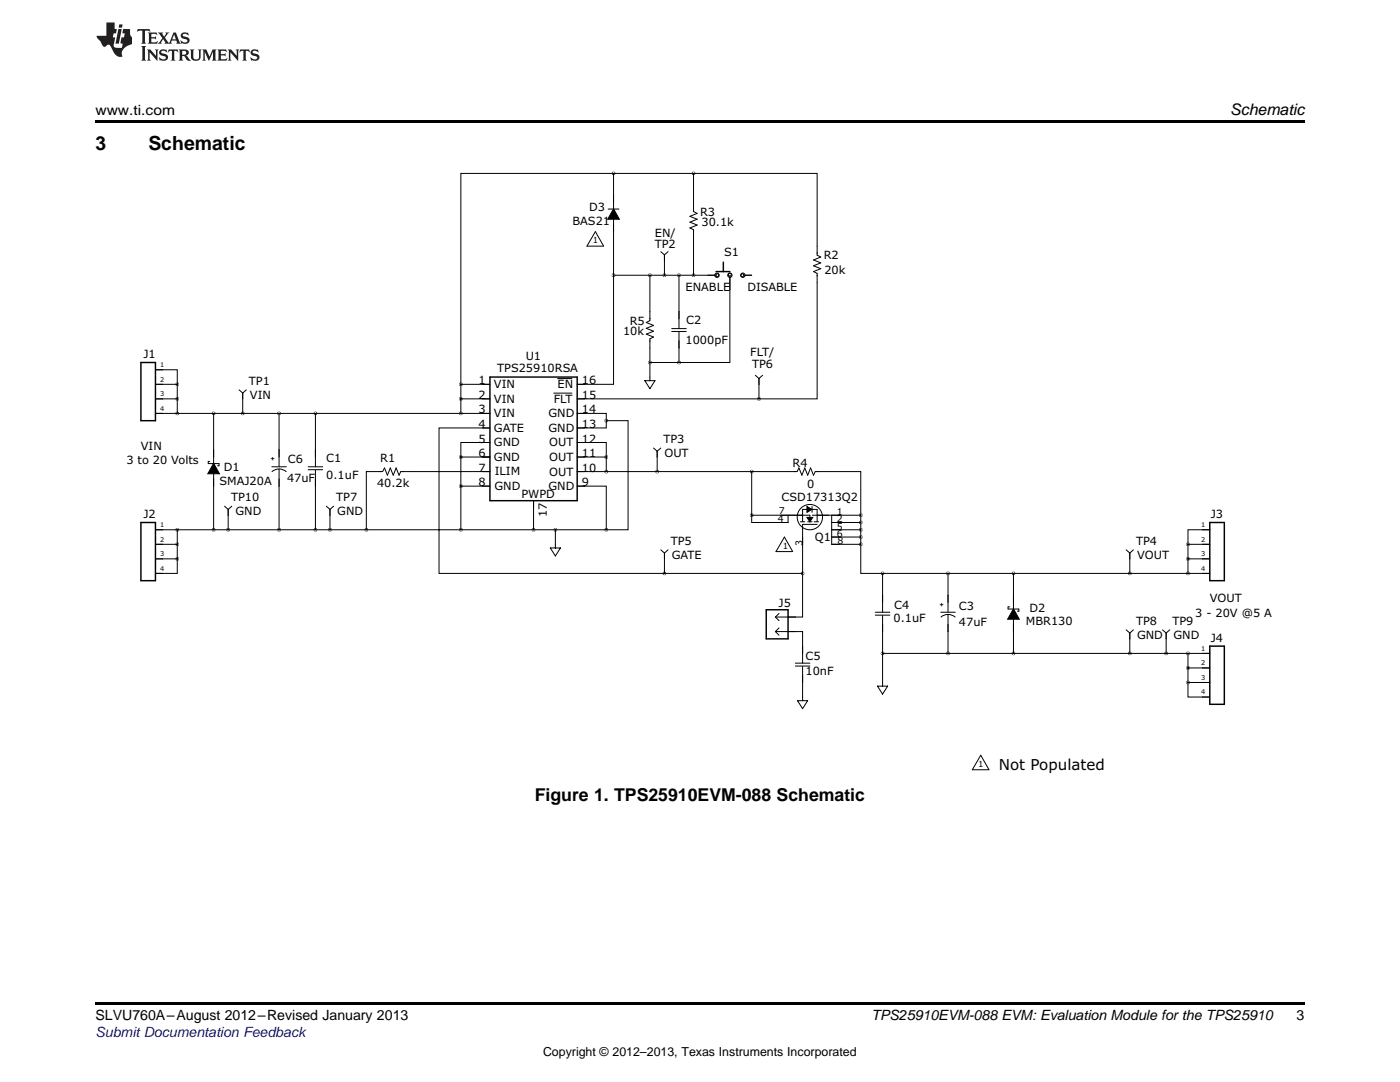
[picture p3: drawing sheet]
<svg xmlns="http://www.w3.org/2000/svg" width="279mm" height="216mm" viewBox="0 0 279 216" stroke-linecap="round" stroke-linejoin="round" font-family="sans-serif">
<g fill="#000">
<path d="M19 24h241.3v.6h-241.3zM122.4 41.7l1.2 2h-2.3zM42.6 92.4l1.2 2.1h-2.3zM161 103.2h1.2l-.6 .9zM161 101.1l1.1 .5-1.1 .6zM202.3 121.5l1.1 2.1h-2.3zM19 200h241.3v.6h-241.3z"/>
<path d="M91.9 79.6a.05 .05 0 0 0 .1 0 .05 .05 0 0 0-.1 0zM91.9 91.2a.05 .05 0 0 0 .1 0 .05 .05 0 0 0-.1 0zM91.9 97a.05 .05 0 0 0 .1 0 .05 .05 0 0 0-.1 0zM110.8 105.7a.05 .05 0 0 0 .1 0 .05 .05 0 0 0-.1 0zM91.9 105.7a.05 .05 0 0 0 .1 0 .05 .05 0 0 0-.1 0zM176.1 114.4a.05 .05 0 0 0 .1 0 .05 .05 0 0 0-.1 0zM176.1 130.4a.05 .05 0 0 0 .1 0 .05 .05 0 0 0-.1 0zM91.9 82.5a.05 .05 0 0 0 .1 0 .05 .05 0 0 0-.1 0zM42.6 105.7a.05 .05 0 0 0 .1 0 .05 .05 0 0 0-.1 0zM62.9 105.7a.05 .05 0 0 0 .1 0 .05 .05 0 0 0-.1 0zM62.9 82.5a.05 .05 0 0 0 .1 0 .05 .05 0 0 0-.1 0zM42.6 82.5a.05 .05 0 0 0 .1 0 .05 .05 0 0 0-.1 0zM202.2 114.4a.05 .05 0 0 0 .1 0 .05 .05 0 0 0-.1 0zM202.2 130.4a.05 .05 0 0 0 .1 0 .05 .05 0 0 0-.1 0zM48.4 82.5a.05 .05 0 0 0 .1 0 .05 .05 0 0 0-.1 0zM232.7 130.4a.05 .05 0 0 0 .1 0 .05 .05 0 0 0-.1 0zM45.5 105.7a.05 .05 0 0 0 .1 0 .05 .05 0 0 0-.1 0zM65.8 105.7a.05 .05 0 0 0 .1 0 .05 .05 0 0 0-.1 0zM91.9 76.7a.05 .05 0 0 0 .1 0 .05 .05 0 0 0-.1 0zM131.1 94.1a.05 .05 0 0 0 .1 0 .05 .05 0 0 0-.1 0zM151.4 79.6a.05 .05 0 0 0 .1 0 .05 .05 0 0 0-.1 0zM122.4 34.6a.05 .05 0 0 0 .1 0 .05 .05 0 0 0-.1 0zM122.4 54.9a.05 .05 0 0 0 .1 0 .05 .05 0 0 0-.1 0z"/>
</g>
<g fill="none" stroke="#000" stroke-width=".2">
<path d="M122.4 34.6h-30.4v42.1M122.4 34.6v20.3M122.4 34.6h16M138.4 34.6h24.7v16.3l.7 .4-1.4 .6 1.4 .6-1.4 .5 1.4 .6-1.4 .6 .7 .3v25.1h-11.6M138.4 34.6v7.6l.7 .4-1.4 .6 1.4 .5-1.4 .6 1.4 .6-1.4 .6 .7 .3v9.1M120.4 49.1h-3.3l1.7-2.9 1.7 2.9M121.4 41.7h2.1M122.4 41.7l1.2 2h-2.3zM122.4 54.9v21.8h-7.2M122.4 54.9h20.5M129.7 54.9v9.1l-.7 .4 1.4 .5-1.4 .6 1.4 .6-1.4 .6 1.4 .6-.7 .3v8.4M131.9 50.2l.7 .7"/>
<path d="M132.6 50.9v4M133.3 50.2l-.7 .7M135.5 54.9v10.7M145.7 55.1v17.2h-10.2M148.4 54.9h1.6M31 73.8h4.4v2.9M31 79.6h4.4M31 76.7h4.4M35.4 76.7v5.8M47.7 77.8l.7 .6M48.4 78.4v4.1M49.2 77.8l-.8 .6"/>
<path d="M92 79.6h5.8M92 76.7h5.8M92 76.7v5.8M110.5 78.4h3.6M111.3 75.5h2.8M115.2 79.6h36.3M128.7 76h2l-1 1.6zM129.7 72.3h5.8M134.1 65.6h2.9M134.1 66.2h2.9M135.5 66.2v6.1M150.7 74.9l.8 .6"/>
<path d="M151.5 75.5v4.1M152.2 74.9l-.7 .6M31 82.5h66.8M41.8 92.1h-.2v.4h2.1v.4h-.3M42.6 92.4l1.2 2.1h-2.3zM42.6 82.5v23.2M54.2 93.1h2.9M54.3 94.1a2.15 2.15 0 0 1 2.8 0M55.7 82.5v10.6M55.7 93.5v12.2M61.5 93.1h2.9M61.5 93.7h2.9"/>
<path d="M62.9 82.5v10.6M62.9 93.8v11.9M92 91.2h5.8M92 97h5.8M92 91.2v14.5M97.8 88.3h-5.8v2.9M97.8 94.1h-17.8l-.4 .7-.5-1.4-.6 1.4-.6-1.4-.6 1.4-.6-1.4-.3 .7h-3.3v11.6M97.8 85.4h-10.2v29h45M106.5 99.9v5.8M115.2 88.3h5.8v2.9M115.2 82.5h5.8v1.4M115.2 97h5.8v8.7"/>
<path d="M115.2 94.1h43.9l.3-.7 .6 1.4 .6-1.4 .6 1.4 .6-1.4 .6 1.4 .3-.7h9.1v8.7M115.2 91.2h5.8M121 83.9v1.5h-5.8M121 83.9h4.3v21.8h-4.3M121 91.2v2.9M130.4 89.4l.8 .6M131.2 90v4.1M131.9 89.4l-.7 .6M150 94.1v8.7M31 111.5h4.4M31 105.7h90M31 108.6h4.4"/>
<path d="M35.4 111.5v2.9h-4.4M35.4 105.7v5.8M44.8 101l.7 .6M45.5 101.6v4.1M46.3 101l-.8 .6M65.1 101l.8 .6M65.9 101.6v4.1M66.6 101l-.7 .6M109.8 109.3h2.1l-1.1 1.6zM110.8 105.7v3.6M131.9 109.7l.7 .7M132.6 114.4h27.6"/>
<path d="M132.6 110.4v4M133.3 109.7l-.7 .7M150 102.8v1.5h7.3v-1.5M150 102.8h11.6v1.3M158.1 110.1h-3.2l1.6-2.9 1.7 2.9M159.7 104.1h.9M160.2 114.4v8.7h-5.5M161 103.2h1.2l-.6 .9zM161 101.1l1.1 .5-1.1 .6zM161 101.6h-.8v2.5M161.2 104.1h.9M162.1 101.6h1v2.5"/>
<path d="M162.1 101.1v1.1M162.1 102.8h9.7M162.5 104.1h.9M163.1 104.6h-2.9v9.8M166 105.7h5.8M166 102.8v5.8h5.8M166 104.3h5.8M166 107.2h5.8M171.8 108.6v5.8h4.3M171.8 102.8v5.8M176.1 114.4h65.3M176.1 114.4v7.8"/>
<path d="M189.2 114.4v7.8M202.3 114.4v16M224.8 109.7l.7 .7M225.5 110.4v4M226.2 109.7l-.7 .7M237.1 111.5h4.3M237.1 108.6h4.3M237.1 108.6v5.8M241.4 105.7h-4.3v2.9M154.7 126h5.5v6.3M154.7 123.1l.8 .7M154.7 126l.8 .8"/>
<path d="M155.5 122.4l-.8 .7M155.5 125.3l-.8 .7M158.7 132.3h2.9M158.7 132.9h2.9M159.2 139.8h2l-1 1.6zM160.2 133v6.8M174.7 122.2h2.9M174.7 122.7h2.9M175.1 136.9h2.1l-1.1 1.6zM176.1 122.8v14.1M176.1 130.4h65.3M187.7 122.2h2.9"/>
<path d="M187.8 123.1a2.15 2.15 0 0 1 2.8 0M189.2 122.6v7.8M201.5 121.1h-.3v.4h2.1v.5h-.3M202.3 121.5l1.1 2.1h-2.3zM224.8 125.7l.7 .6M225.5 126.3v4.1M226.2 125.7l-.7 .6M232 125.7l.7 .6M232.7 126.3v4.1M233.5 125.7l-.8 .6M237.1 136.2v2.9h4.3M237.1 136.2h4.3"/>
<path d="M237.1 133.3h4.3M237.1 130.4v5.8M197.3 153.6h-3.3l1.7-2.9 1.7 2.9"/>
<circle cx="143.1" cy="54.9" r=".44"/>
<circle cx="143.2" cy="54.9" r=".29"/>
<circle cx="145.7" cy="54.9" r=".44"/>
<circle cx="145.7" cy="54.8" r=".29"/>
<circle cx="148.2" cy="54.9" r=".29"/>
<circle cx="148.2" cy="54.9" r=".44"/>
<circle cx="161.6" cy="103.2" r="2.52"/>
</g>
<path d="M142.9 54.2h2.8M144.4 52.3v1.9M28.1 72.3h2.9v11.6h-2.9zM97.8 75.2h17.4v24.7h-17.4zM28.1 104.3h2.9v11.6h-2.9zM160.2 102.8h.1M241.4 104.3h2.9v11.6h-2.9zM152.9 121.7h4.4v5.8h-4.4zM241.4 128.9h2.9v11.6h-2.9z" fill="none" stroke="#000" stroke-width=".29"/>
<g fill="none" stroke="#000" stroke-width=".65">
<circle cx="122.4" cy="34.6" r=".02"/>
<circle cx="138.4" cy="34.6" r=".02"/>
<circle cx="122.4" cy="54.9" r=".02"/>
<circle cx="129.7" cy="54.9" r=".02"/>
<circle cx="132.6" cy="54.9" r=".02"/>
<circle cx="135.5" cy="54.9" r=".02"/>
<circle cx="138.4" cy="54.9" r=".02"/>
<circle cx="35.4" cy="76.7" r=".02"/>
<circle cx="35.4" cy="79.6" r=".02"/>
<circle cx="92" cy="76.7" r=".02"/>
<circle cx="92" cy="79.6" r=".02"/>
<circle cx="129.7" cy="72.3" r=".02"/>
<circle cx="135.5" cy="72.3" r=".02"/>
<circle cx="151.5" cy="79.6" r=".02"/>
<circle cx="35.4" cy="82.5" r=".02"/>
<circle cx="42.6" cy="82.5" r=".02"/>
<circle cx="48.4" cy="82.5" r=".02"/>
<circle cx="55.7" cy="82.5" r=".02"/>
<circle cx="62.9" cy="82.5" r=".02"/>
<circle cx="92" cy="82.5" r=".02"/>
<circle cx="92" cy="91.2" r=".02"/>
<circle cx="92" cy="97" r=".02"/>
<circle cx="121" cy="91.2" r=".02"/>
<circle cx="121" cy="83.9" r=".02"/>
<circle cx="121" cy="94.1" r=".02"/>
<circle cx="131.2" cy="94.1" r=".02"/>
<circle cx="150" cy="94.1" r=".02"/>
<circle cx="35.4" cy="108.6" r=".02"/>
<circle cx="35.4" cy="111.5" r=".02"/>
<circle cx="35.4" cy="105.7" r=".02"/>
<circle cx="42.6" cy="105.7" r=".02"/>
<circle cx="45.5" cy="105.7" r=".02"/>
<circle cx="55.7" cy="105.7" r=".02"/>
<circle cx="62.9" cy="105.7" r=".02"/>
<circle cx="65.9" cy="105.7" r=".02"/>
<circle cx="73.1" cy="105.7" r=".02"/>
<circle cx="92" cy="105.7" r=".02"/>
<circle cx="106.5" cy="105.7" r=".02"/>
<circle cx="110.8" cy="105.7" r=".02"/>
<circle cx="121" cy="105.7" r=".02"/>
<circle cx="132.6" cy="114.4" r=".02"/>
<circle cx="150" cy="102.8" r=".02"/>
<circle cx="160.2" cy="114.4" r=".02"/>
<circle cx="171.8" cy="108.6" r=".02"/>
<circle cx="171.8" cy="102.8" r=".02"/>
<circle cx="171.8" cy="107.2" r=".02"/>
<circle cx="171.8" cy="104.3" r=".02"/>
<circle cx="171.8" cy="105.7" r=".02"/>
<circle cx="176.1" cy="114.4" r=".02"/>
<circle cx="189.2" cy="114.4" r=".02"/>
<circle cx="202.3" cy="114.4" r=".02"/>
<circle cx="225.5" cy="114.4" r=".02"/>
<circle cx="237.1" cy="108.6" r=".02"/>
<circle cx="237.1" cy="114.4" r=".02"/>
<circle cx="237.1" cy="111.5" r=".02"/>
<circle cx="176.1" cy="130.4" r=".02"/>
<circle cx="189.2" cy="130.4" r=".02"/>
<circle cx="202.3" cy="130.4" r=".02"/>
<circle cx="225.5" cy="130.4" r=".02"/>
<circle cx="232.7" cy="130.4" r=".02"/>
<circle cx="237.1" cy="130.4" r=".02"/>
<circle cx="237.1" cy="136.2" r=".02"/>
<circle cx="237.1" cy="133.3" r=".02"/>
</g>
<g fill="#231f20">
<path d="M27.5 5.8l-.1 .6 .4-.3h.6v.2v2.1l-.2 .3h1l-.3-.3v-2.1l.1-.2h.5l.5 .3-.2-.6zM29.5 6.5l.2 .4v1.5l-.2 .3h1.8l.2-.5a1.04 1.04 0 0 1-1.3 .1v-.6h.6l.3 .2v-.7l-.3 .2h-.6v-.6h.8l.4 .2-.2-.5zM31.5 6.5l.9 1.1-.9 1.1h.8l-.2-.2 .5-.7 .4 .7-.2 .2h1.5l-.1-.2 .1-.4h.9l.1 .4-.2 .2h1l-.3-.3-.7-1.9h-.5l-.9 2.1-.8-1.1 .9-1h-.8l.1 .3-.3 .5-.4-.6 .2-.2zM34.7 6.9l.4 .9h-.7zM36.3 6.6a.63 .63 0 0 0-.2 .7 .63 .63 0 0 0 .6 .4l.6 .2 .1 .2a.75 .75 0 0 1-.7 .4 .75 .75 0 0 1-.6-.5l.1 .7 .1-.1a1.11 1.11 0 0 0 1.5-.5 1.13 1.13 0 0 0-1.2-.9l-.1-.3a1.04 1.04 0 0 1 1.2 .2l-.2-.6-.1 .1-.5-.1zM28.2 9.2l.2 .3v2.2l-.2 .4h1l-.3-.4v-2.2l.3-.3zM29.3 9.9l.3 .3v1.5l-.3 .4h.8l-.2-.4v-1.3l1.5 1.7v-1.9l.2-.3h-.7l.2 .3v.9l-1.1-1.2zM32 10a.62 .62 0 0 0-.2 .7 .62 .62 0 0 0 .6 .4l.6 .2 .1 .2a.76 .76 0 0 1-.7 .4 .76 .76 0 0 1-.6-.5l.1 .7 .1-.1a1.11 1.11 0 0 0 1.5-.6 1.13 1.13 0 0 0-1.2-.8l-.1-.3a1.04 1.04 0 0 1 1.2 .1l-.2-.5-.1 .1-.5-.2zM33.7 9.9l-.2 .6a.61 .61 0 0 1 .8-.3v1.5l-.2 .4h.9l-.2-.4v-1.5a.63 .63 0 0 1 .8 .3l-.2-.6zM35.6 9.9l.3 .3v1.5l-.3 .4h1l-.2-.2v-.7l.5 .2a.76 .76 0 0 0 1.2 .6l-1-.9a.58 .58 0 0 0 .6-.6 .58 .58 0 0 0-.5-.6zM36.4 10.2l.1-.1a.45 .45 0 0 1 .5 .1 .45 .45 0 0 1 .1 .5l-.7 .2zM37.9 9.9l.2 .2a2.17 2.17 0 0 0 .3 1.9 .99 .99 0 0 0 1.6-.7v-1.1l.2-.3h-.7l.2 .2a1.92 1.92 0 0 1-.2 1.7 .6 .6 0 0 1-.9-.5v-1.1l.2-.3zM40.4 9.9l.2 .3v1.5l-.2 .4h.7l-.2-.4v-1.4l.8 1.8 .8-1.8v1.4l-.2 .4h.9l-.2-.4v-1.5l.2-.3h-.8l-.6 1.4-.6-1.4zM43.4 9.9l.2 .3v1.5l-.2 .4h1.8l.2-.6a1.04 1.04 0 0 1-1.3 .2v-.6h.5l.4 .1v-.6l-.4 .2h-.5v-.6h.8l.3 .2-.1-.5zM45.5 9.9l.2 .3v1.5l-.2 .4h.7l-.2-.4v-1.3l1.5 1.7v-1.9l.2-.3h-.7l.2 .3v.9l-1.1-1.2zM47.9 9.9l-.1 .6a.61 .61 0 0 1 .8-.3v1.5l-.3 .4h1l-.3-.4 .1-1.5a.63 .63 0 0 1 .7 .3l-.1-.6zM50.2 10a.62 .62 0 0 0-.2 .7 .62 .62 0 0 0 .6 .4l.6 .2 .2 .2a.76 .76 0 0 1-.8 .4 .76 .76 0 0 1-.6-.5l.1 .7 .2-.1a1.11 1.11 0 0 0 1.5-.6 1.13 1.13 0 0 0-1.3-.8l-.1-.3a1.04 1.04 0 0 1 1.2 .1l-.1-.5-.2 .1-.5-.2z"/>
<path d="M21.2 4.5v2.6h-1.9l.1 .4 .7 .9a.91 .91 0 0 0 1 .9 .56 .56 0 0 1 .5-.4 .56 .56 0 0 1 .5 .3l.4 .8a1.53 1.53 0 0 0 1.9 1.3 1.54 1.54 0 0 1 1-2.1l.9-.4v-1.4a1.52 1.52 0 0 1-.3-1.6h-1.4l-.2 .9h.5l-.2 .8h-.4l-.2 .9v.2l.4 .1-.2 .9a1.93 1.93 0 0 1-1.6-.3l.3-1.8h-.5l.2-.8h.4l.2-.9h-.4v-1.3zM23.6 5.8l-.6 2.9h.7l.6-2.9zM23.8 4.9l-.1 .6h.6l.2-.6z"/>
</g>
<g font-size="3.9">
<text x="19" y="30">3</text>
<text x="29.6" y="30">Schematic</text>
</g>
<text font-size="3.5" x="106.7" y="159.8">Figure 1. TPS25910EVM-088 Schematic</text>
<text font-size="3.2" x="245.5" y="23">Schematic</text>
<text font-size="3" x="199.4" y="153.6">Not Populated</text>
<g font-size="2.8">
<text x="19" y="23">www.ti.com</text>
<text x="19" y="203.6">SLVU760A–August 2012–Revised January 2013</text>
<text x="173.9" y="203.6">TPS25910EVM-088 EVM: Evaluation Module for the TPS25910</text>
<text x="258.8" y="203.5">3</text>
</g>
<text font-size="2.8" fill="#00f" x="19" y="206.9">Submit Documentation Feedback</text>
<text font-size="2.5" x="108.4" y="210.7">Copyright © 2012–2013, Texas Instruments Incorporated</text>
<g font-size="2.3">
<text x="114.3" y="44.9">BAS21</text>
<text x="117.6" y="42.1">D3</text>
<text x="130.7" y="47.4">EN/</text>
<text x="139.7" y="43">R3</text>
<text x="140" y="45.1">30.1k</text>
<text x="130.7" y="49.4">TP2</text>
<text x="144.5" y="51.1">S1</text>
<text x="164.4" y="51.7">R2</text>
<text x="136.8" y="58.1">ENABLE</text>
<text x="149.1" y="58">DISABLE</text>
<text x="164.5" y="54.6">20k</text>
<text x="125.7" y="64.8">R5</text>
<text x="137" y="64.6">C2</text>
<text x="28.6" y="71.5">J1</text>
<text x="104.9" y="71.9">U1</text>
<text x="124.3" y="66.8">10k</text>
<text x="136.8" y="68.6">1000pF</text>
<text x="149.7" y="71">FLT/</text>
<text x="49.7" y="76.8">TP1</text>
<text x="95.5" y="76.7">1</text>
<text x="98.6" y="77.5">VIN</text>
<text x="99.2" y="74.2">TPS25910RSA</text>
<text x="111.3" y="77.5">EN</text>
<text x="116.1" y="76.7">16</text>
<text x="150.1" y="73.3">TP6</text>
<text x="49.9" y="79.6">VIN</text>
<text x="95.5" y="79.6">2</text>
<text x="95.5" y="82.5">3</text>
<text x="98.6" y="80.4">VIN</text>
<text x="98.6" y="83.3">VIN</text>
<text x="109.5" y="83.3">GND</text>
<text x="110.5" y="80.4">FLT</text>
<text x="116.1" y="82.5">14</text>
<text x="116.1" y="79.6">15</text>
<text x="28.1" y="89.7">VIN</text>
<text x="95.5" y="85.4">4</text>
<text x="95.5" y="88.3">5</text>
<text x="98.6" y="86.2">GATE</text>
<text x="98.6" y="89.1">GND</text>
<text x="109.5" y="86.2">GND</text>
<text x="109.6" y="89.1">OUT</text>
<text x="116.1" y="88.3">12</text>
<text x="116.1" y="85.4">13</text>
<text x="132.4" y="88.4">TP3</text>
<text x="25.2" y="92.6">3 to 20 Volts</text>
<text x="44.7" y="94">D1</text>
<text x="57.4" y="92.4">C6</text>
<text x="65.1" y="92.2">C1</text>
<text x="65.1" y="95.6">0.1uF</text>
<text x="75.9" y="92.2">R1</text>
<text x="95.5" y="91.2">6</text>
<text x="95.5" y="94.1">7</text>
<text x="98.6" y="92">GND</text>
<text x="98.8" y="94.7">ILIM</text>
<text x="109.6" y="94.9">OUT</text>
<text x="109.6" y="92">OUT</text>
<text x="116.1" y="94.1">10</text>
<text x="116.1" y="91.2">11</text>
<text x="132.6" y="91.2">OUT</text>
<text x="158.2" y="93.2">R4</text>
<text x="43.8" y="96.7">SMAJ20A</text>
<text x="46.1" y="100">TP10</text>
<text x="57.3" y="96.3">47uF</text>
<text x="67.1" y="100">TP7</text>
<text x="75.3" y="97.1">40.2k</text>
<text x="95.5" y="97">8</text>
<text x="98.7" y="97.8">GND</text>
<text x="104.1" y="99.5">PWPD</text>
<text x="109.5" y="97.8">GND</text>
<text x="116.1" y="97">9</text>
<text x="156" y="100">CSD17313Q2</text>
<text x="161.1" y="97.4">0</text>
<text x="28.6" y="103.4">J2</text>
<text x="47" y="102.8">GND</text>
<text x="67.3" y="102.8">GND</text>
<text x="109.1" y="103.2" transform="rotate(-90 109.1 103.2)">17</text>
<text x="241.6" y="103.4">J3</text>
<text x="133.9" y="108.8">TP5</text>
<text x="134.1" y="111.5">GATE</text>
<text x="162.6" y="108">Q1</text>
<text x="226.7" y="108.8">TP4</text>
<text x="226.9" y="111.5">VOUT</text>
<text x="155.4" y="121.1">J5</text>
<text x="178.3" y="124.1">0.1uF</text>
<text x="178.5" y="121.5">C4</text>
<text x="191.4" y="121.8">C3</text>
<text x="191.4" y="124.9">47uF</text>
<text x="204.7" y="124.7">MBR130</text>
<text x="205.5" y="122.1">D2</text>
<text x="226.7" y="124.7">TP8</text>
<text x="234" y="124.7">TP9</text>
<text x="238.5" y="123.1">3 - 20V @5 A</text>
<text x="241.4" y="120.2">VOUT</text>
<text x="160.8" y="131.7">C5</text>
<text x="226.9" y="127.5">GND</text>
<text x="234.2" y="127.5">GND</text>
<text x="241.6" y="128.1">J4</text>
<text x="160.8" y="134.7">10nF</text>
</g>
<g font-size="1.9">
<text x="155.2" y="104.3">4</text>
<text x="155.4" y="102.6">7</text>
<text x="167" y="102.8">1</text>
<text x="167" y="104.3">2</text>
<text x="167" y="105.7">5</text>
<text x="167" y="107.2">6</text>
<text x="160.2" y="108.9" transform="rotate(-90 160.2 108.9)">3</text>
<text x="167.1" y="108.6">8</text>
</g>
<g font-size="1.7">
<text x="118.3" y="48.5">1</text>
<text x="156.2" y="109.6">1</text>
<text x="195.2" y="153">1</text>
</g>
<g font-size="1.3">
<text x="32" y="73.3">1</text>
<text x="32" y="76.2">2</text>
<text x="32" y="79.1">3</text>
<text x="32" y="82">4</text>
<text x="54" y="92.1">+</text>
<text x="32" y="105.2">1</text>
<text x="239.7" y="105.2">1</text>
<text x="32" y="108.1">2</text>
<text x="32" y="111">3</text>
<text x="32" y="113.9">4</text>
<text x="239.7" y="108.1">2</text>
<text x="239.7" y="111">3</text>
<text x="239.7" y="113.9">4</text>
<text x="187.6" y="121.1">+</text>
<text x="239.7" y="129.9">1</text>
<text x="239.7" y="132.8">2</text>
<text x="239.7" y="135.7">3</text>
<text x="239.7" y="138.6">4</text>
</g>
</svg>
